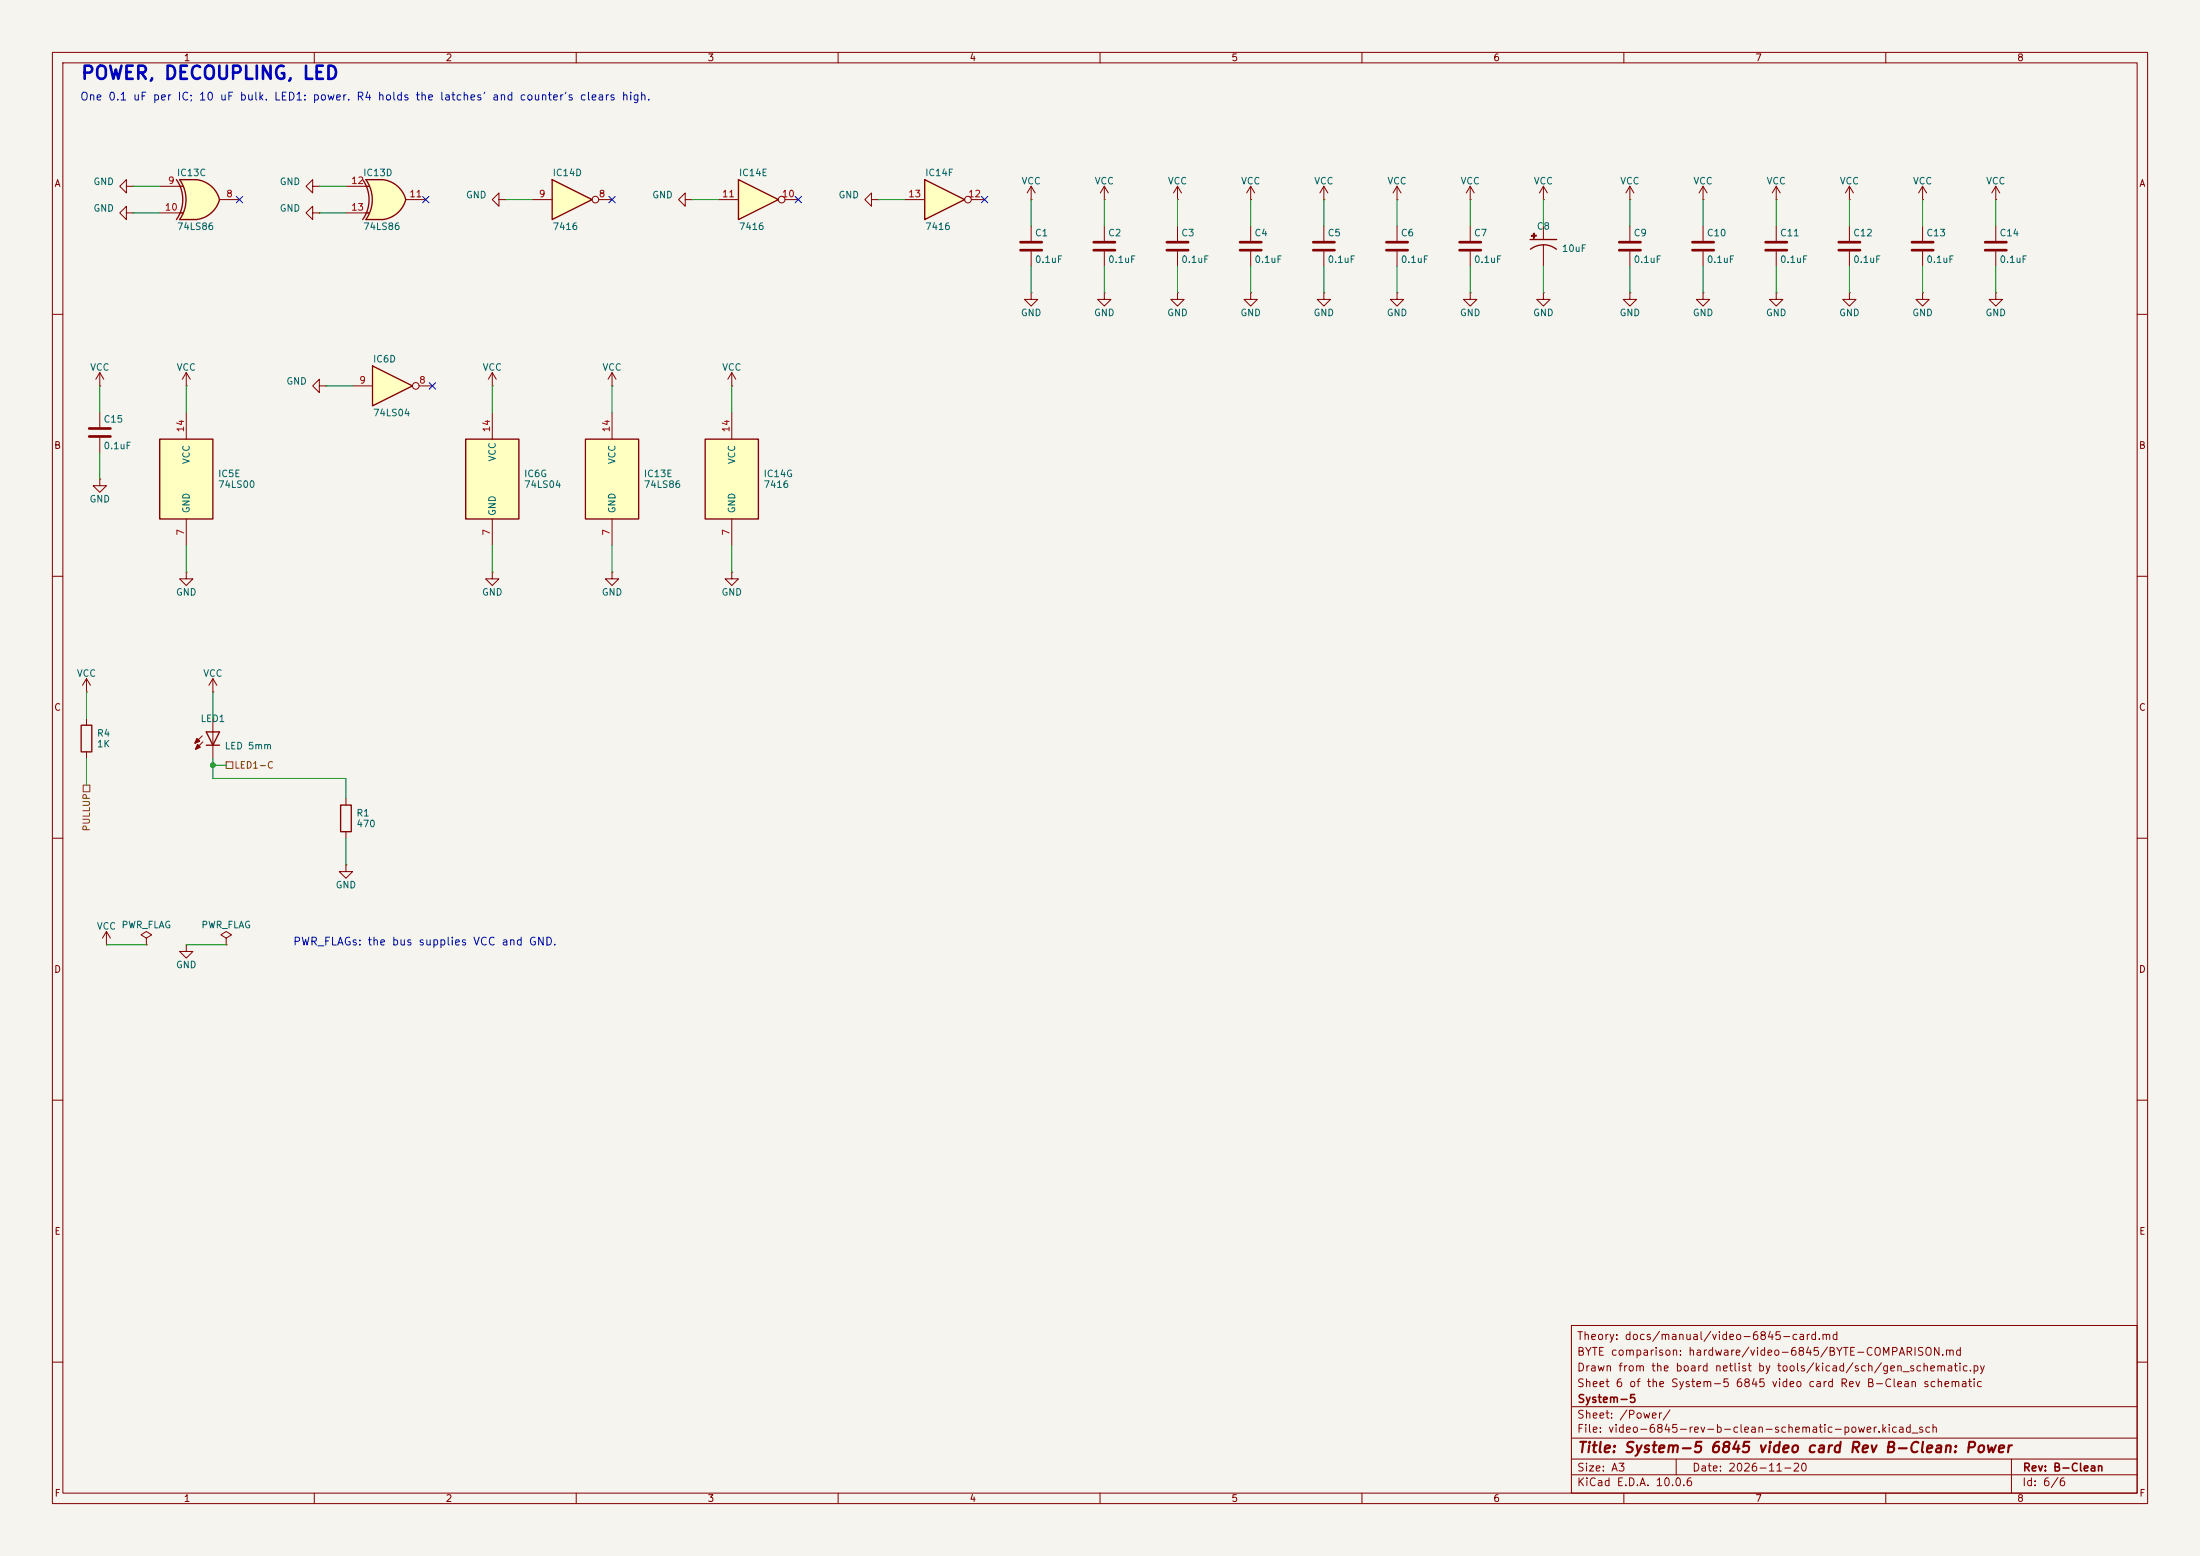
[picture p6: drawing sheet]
<svg xmlns="http://www.w3.org/2000/svg" width="420mm" height="297mm" viewBox="0 0 420 297" stroke-linecap="round" stroke-linejoin="round" font-family="sans-serif">
<path d="M0 0h420v297h-420z" fill="#f5f4ef" stroke="#f5f4ef" stroke-width=".19"/>
<g fill="none" stroke="#840000" stroke-width=".19">
<path d="M10 10h400v277h-400zM12 12h396v273h-396zM60 10v2M110 10v2M160 10v2M210 10v2M260 10v2M310 10v2M360 10v2M10 60h2M408 60h2M10 110h2"/>
<path d="M408 110h2M10 160h2M408 160h2M10 210h2M408 210h2M300 253h108v32h-108zM10 260h2M300 278.5h108M300 274.5h108M300 268.5h108M320 278.5v3M384 278.5v6.5"/>
<path d="M408 260h2M60 285v2M110 285v2M160 285v2M210 285v2M260 285v2M300 281.5h108M310 285v2M360 285v2"/>
</g>
<path d="M34.3 34.3h3.2M34.3 41.9h3.2" fill="none" stroke="#ffffc2" stroke-width=".19"/>
<g fill="#ffffc2" stroke="#ffffc2" stroke-width=".19">
<path d="M36.9 36.7l5 1.4a5.2 5.2 0 0 1-4.4 3.8z"/>
<path d="M37.5 34.3a5.1 5.1 0 0 1 4.4 3.8l-5 1.3z"/>
</g>
<path d="M34.3 34.3h3.2v7.6h-3.2a6.7 6.7 0 0 0 0-7.6z" fill="#ffffc2"/>
<path d="M33.7 34.3a6.6 6.6 0 0 1 0 7.6M37.5 34.3h-3.2a6.6 6.6 0 0 1 0 7.6h3.2M37.5 34.3a5.1 5.1 0 0 1 4.4 3.8 5.2 5.2 0 0 1-4.4 3.8" fill="none" stroke="#840000" stroke-width=".25"/>
<path d="M30.5 35.6h4.4M41.9 38.1h3.8M30.5 40.6h4.4" fill="none" stroke="#840000" stroke-width=".19"/>
<path d="M134.6 83.8h10.2v15.3h-10.2z" fill="#ffffc2"/>
<path d="M134.6 83.8h10.2v15.3h-10.2z" fill="none" stroke="#840000" stroke-width=".25"/>
<g fill="none" stroke="#840000" stroke-width=".19">
<path d="M59.7 35.6v-1.3l-1.3 1.3 1.3 1.2v-1.2h1.3M61 35.6h.1M166.4 38.1v-1.3l-1.3 1.3 1.3 1.3v-1.3h1.2M167.6 38.1h.1M381 38.1h.1M381 35.6l-.8 1.2M381 35.6l.8 1.2M381 35.6v2.5M238.8 43.2v2.8M238.8 48v2.8M139.7 78.7v5.1M139.7 99.1v5"/>
<path d="M139.7 109.2v1.3h1.3l-1.3 1.3-1.3-1.3h1.3M139.7 109.2h.1"/>
</g>
<path d="M236.7 46.2h4.1M236.7 47.8h4.1" fill="none" stroke="#840000" stroke-width=".51"/>
<path d="M176.5 34.3l7.6 3.8-7.6 3.8z" fill="#ffffc2"/>
<path d="M176.5 34.3l7.6 3.8-7.6 3.8z" fill="none" stroke="#840000" stroke-width=".25"/>
<g fill="none" stroke="#840000" stroke-width=".19">
<path d="M172.7 38.1h3.8M185.4 38.1h2.6M238.8 38.1h.1M238.8 35.6l-.8 1.2M238.8 35.6l.7 1.2M238.8 35.6v2.5M252.7 55.9v1.3h1.3l-1.3 1.2-1.2-1.2h1.2M252.7 55.9h.1M94 109.2v1.3h1.2l-1.2 1.3-1.3-1.3h1.3M94 109.2h.1"/>
<circle cx="184.8" cy="38.1" r=".63"/>
</g>
<path d="M111.8 83.8h10.1v15.3h-10.1z" fill="#ffffc2"/>
<path d="M111.8 83.8h10.1v15.3h-10.1z" fill="none" stroke="#840000" stroke-width=".25"/>
<g fill="none" stroke="#840000" stroke-width=".19">
<path d="M311.1 38.1h.1M311.1 35.6l-.7 1.2M311.1 35.6l.8 1.2M311.1 35.6v2.5M367 38.1h.1M367 35.6l-.7 1.2M367 35.6l.8 1.2M367 35.6v2.5M210.8 43.2v2.8M210.8 48v2.8M224.8 55.9v1.3h1.3l-1.3 1.2-1.3-1.2h1.3M224.8 55.9h.1"/>
<path d="M325.1 55.9v1.3h1.3l-1.3 1.2-1.3-1.2h1.3M325.1 55.9h.1M353.1 43.2v2.8M353.1 48v2.8M19 73.7h.1M19 71.1l-.7 1.3M19 71.1l.8 1.3M19 71.1v2.6M116.8 78.7v5.1M116.8 99.1v5M35.6 109.2v1.3h1.2l-1.2 1.3-1.3-1.3h1.3M35.6 109.2h.1"/>
<path d="M116.8 109.2v1.3h1.3l-1.3 1.3-1.2-1.3h1.2M116.8 109.2h.1M16.5 132.1h.1M16.5 129.5l-.8 1.3M16.5 129.5l.8 1.3M16.5 129.5v2.6"/>
</g>
<path d="M208.8 46.2h4.1M208.8 47.8h4.1M351 46.2h4.1M351 47.8h4.1" fill="none" stroke="#840000" stroke-width=".51"/>
<path d="M141 34.3l7.6 3.8-7.6 3.8z" fill="#ffffc2"/>
<path d="M141 34.3l7.6 3.8-7.6 3.8zM65 153.7h2.1v5.1h-2.1z" fill="none" stroke="#840000" stroke-width=".25"/>
<g fill="none" stroke="#840000" stroke-width=".19">
<path d="M137.2 38.1h3.8M149.9 38.1h2.5M266.7 38.1h.1M266.7 35.6l-.8 1.2M266.7 35.6l.8 1.2M266.7 35.6v2.5M294.6 38.1h.1M294.6 35.6l-.7 1.2M294.6 35.6l.8 1.2M294.6 35.6v2.5M339.1 38.1h.1M339.1 35.6l-.8 1.2"/>
<path d="M339.1 35.6l.8 1.2M339.1 35.6v2.5M210.8 55.9v1.3h1.3l-1.3 1.2-1.3-1.2h1.3M210.8 55.9h.1M325.1 43.2v2.8M325.1 48v2.8M353.1 55.9v1.3h1.2l-1.2 1.2-1.3-1.2h1.3M353.1 55.9h.1M35.6 73.7h.1M35.6 71.1l-.8 1.3M35.6 71.1l.7 1.3M35.6 71.1v2.6"/>
<path d="M61 73.7v-1.3l-1.3 1.3 1.3 1.2v-1.2h1.2M62.2 73.7h.1M40.6 132.1h.1M40.6 129.5l-.7 1.3M40.6 129.5l.8 1.3M40.6 129.5v2.6M66 152.4v1.3M66 158.8v1.2"/>
<circle cx="149.2" cy="38.1" r=".63"/>
</g>
<path d="M323.1 46.2h4.1M323.1 47.8h4.1" fill="none" stroke="#840000" stroke-width=".51"/>
<path d="M69.8 34.3h3.2M69.8 41.9h3.2" fill="none" stroke="#ffffc2" stroke-width=".19"/>
<g fill="#ffffc2" stroke="#ffffc2" stroke-width=".19">
<path d="M72.4 36.8l5.1 1.3a5.2 5.2 0 0 1-4.4 3.8z"/>
<path d="M73.1 34.3a5.1 5.1 0 0 1 4.4 3.8l-5 1.3z"/>
</g>
<path d="M69.8 34.3h3.2v7.6h-3.2a6.7 6.7 0 0 0 0-7.6z" fill="#ffffc2"/>
<path d="M69.2 34.3a6.6 6.6 0 0 1 0 7.6M73 34.3h-3.2a6.6 6.6 0 0 1 0 7.6h3.2M73.1 34.3a5.2 5.2 0 0 1 4.4 3.8 5.2 5.2 0 0 1-4.4 3.8" fill="none" stroke="#840000" stroke-width=".25"/>
<g fill="none" stroke="#840000" stroke-width=".19">
<path d="M66 35.6h4.5M77.5 38.1h3.8M66 40.6h4.5M196.8 43.2v2.8M196.8 48v2.8M224.8 43.2v2.8M224.8 48v2.8M280.7 55.9v1.3h1.2l-1.2 1.2-1.3-1.2h1.3M280.7 55.9h.1M94 73.7h.1M94 71.1l-.8 1.3M94 71.1l.7 1.3"/>
<path d="M94 71.1v2.6M35.6 180.3v1.3h1.2l-1.2 1.3-1.3-1.3h1.3M35.6 180.3h.1"/>
</g>
<path d="M194.8 46.2h4.1M194.8 47.8h4.1M222.8 46.2h4M222.8 47.8h4" fill="none" stroke="#840000" stroke-width=".51"/>
<path d="M88.9 83.8h10.2v15.3h-10.2z" fill="#ffffc2"/>
<path d="M88.9 83.8h10.2v15.3h-10.2zM15.5 138.4h2v5.1h-2zM39.4 139.7h2.5l-1.3 2.5zM39.4 142.2h2.5" fill="none" stroke="#840000" stroke-width=".25"/>
<g fill="none" stroke="#840000" stroke-width=".19">
<path d="M95.2 38.1v-1.3l-1.2 1.3 1.2 1.3v-1.3h1.3M96.5 38.1h.1M210.8 38.1h.1M210.8 35.6l-.7 1.2M210.8 35.6l.8 1.2M210.8 35.6v2.5M325.1 38.1h.1M325.1 35.6l-.7 1.2M325.1 35.6l.8 1.2M325.1 35.6v2.5M353.1 38.1h.1M353.1 35.6l-.8 1.2"/>
<path d="M353.1 35.6l.7 1.2M353.1 35.6v2.5M24.1 40.6v-1.2l-1.2 1.2 1.2 1.3v-1.3h1.3M25.4 40.6h.1M311.1 55.9v1.3h1.3l-1.3 1.2-1.2-1.2h1.2M311.1 55.9h.1M311.1 43.2v2.8M311.1 48v2.8M339.1 55.9v1.3h1.3l-1.3 1.2-1.3-1.2h1.3M339.1 55.9h.1M339.1 43.2v2.8M339.1 48v2.8"/>
<path d="M367 55.9v1.3h1.3l-1.3 1.2-1.2-1.2h1.2M367 55.9h.1M367 43.2v2.8M367 48v2.8M381 55.9v1.3h1.3l-1.3 1.2-1.3-1.2h1.3M381 55.9h.1M381 43.2v2.8M381 48v2.8M19 78.7v2.8M94 78.7v5.1M19 91.4v1.3h1.3l-1.3 1.3-1.2-1.3h1.2M19 91.4h.1"/>
<path d="M19 83.6v2.8M94 99.1v5M16.5 137.2v1.2M40.6 137.2v7.6M16.5 143.5v1.3M38.6 140.5l-1.4 1.4M38.7 141.6l-1.4 1.4M66 165.1v1.3h1.3l-1.3 1.2-1.2-1.2h1.2M66 165.1h.1"/>
</g>
<path d="M309.1 46.2h4.1M309.1 47.8h4.1M337.1 46.2h4M337.1 47.8h4M365 46.2h4.1M365 47.8h4.1M379 46.2h4M379 47.8h4M17 81.8h4.1M17 83.3h4.1" fill="none" stroke="#840000" stroke-width=".51"/>
<g fill="#840000" stroke="#840000" stroke-width=".25">
<path d="M37.6 141l.5 .5-.9 .4z"/>
<path d="M37.7 142.1l.5 .5-.9 .4z"/>
</g>
<path d="M30.5 83.8h10.1v15.3h-10.1z" fill="#ffffc2"/>
<path d="M30.5 83.8h10.1v15.3h-10.1z" fill="none" stroke="#840000" stroke-width=".25"/>
<path d="M196.8 38.1h.1M196.8 35.6l-.7 1.2M196.8 35.6l.8 1.2M196.8 35.6v2.5M196.8 55.9v1.3h1.3l-1.3 1.2-1.2-1.2h1.2M196.8 55.9h.1M35.6 78.7v5.1M139.7 73.7h.1M139.7 71.1l-.8 1.3M139.7 71.1l.8 1.3M139.7 71.1v2.6M35.6 99.1v5" fill="none" stroke="#840000" stroke-width=".19"/>
<path d="M71.1 69.9l7.6 3.8-7.6 3.8z" fill="#ffffc2"/>
<path d="M71.1 69.9l7.6 3.8-7.6 3.8z" fill="none" stroke="#840000" stroke-width=".25"/>
<g fill="none" stroke="#840000" stroke-width=".19">
<path d="M130.8 38.1v-1.3l-1.3 1.3 1.3 1.3v-1.3h1.3M132.1 38.1h.1M224.8 38.1h.1M224.8 35.6l-.8 1.2M224.8 35.6l.8 1.2M224.8 35.6v2.5M294.6 55.9v1.3h1.3l-1.3 1.2-1.2-1.2h1.2M294.6 55.9h.1M67.3 73.7h3.8M80 73.7h2.5M20.3 177.8l-.7 1.3M20.3 177.8l.8 1.3"/>
<path d="M20.3 177.8v2.5M20.3 180.3h.1"/>
<circle cx="79.4" cy="73.7" r=".63"/>
</g>
<g fill="#ffffc2">
<path d="M292.4 44.9h.9v.2h-.9z"/>
<path d="M292.8 44.5h.1v.9h-.1z"/>
</g>
<path d="M292.1 45.7h5.1M292.2 47.6a4.1 4.1 0 0 1 4.9 0M292.4 44.9h.9v.2h-.9zM292.8 44.5h.1v.9h-.1z" fill="none" stroke="#840000" stroke-width=".25"/>
<g fill="none" stroke="#840000" stroke-width=".19">
<path d="M24.1 35.6v-1.3l-1.2 1.3 1.2 1.2v-1.2h1.3M25.4 35.6h.1M252.7 38.1h.1M252.7 35.6v2.5M252.7 35.6l-.7 1.2M252.7 35.6l.8 1.2M280.7 38.1h.1M280.7 35.6l-.8 1.2M280.7 35.6l.7 1.2M280.7 35.6v2.5M238.8 55.9v1.3h1.2l-1.2 1.2-1.3-1.2h1.3M238.8 55.9h.1"/>
<path d="M252.7 43.2v2.8M252.7 48v2.8M266.7 55.9v1.3h1.3l-1.3 1.2-1.3-1.2h1.3M266.7 55.9h.1M266.7 43.2v2.8M266.7 48v2.8M294.6 43.2v2.5M294.6 46.7v4.1M116.8 73.7h.1M116.8 71.1l-.7 1.3M116.8 71.1l.8 1.3M116.8 71.1v2.6"/>
<path d="M43.2 179.1l1-.7-1-.6-1 .6 1 .7v1.2M43.2 180.3h.1"/>
</g>
<path d="M250.7 46.2h4.1M250.7 47.8h4.1M264.7 46.2h4M264.7 47.8h4" fill="none" stroke="#840000" stroke-width=".51"/>
<path d="M105.4 34.3l7.6 3.8-7.6 3.8z" fill="#ffffc2"/>
<path d="M105.4 34.3l7.6 3.8-7.6 3.8z" fill="none" stroke="#840000" stroke-width=".25"/>
<g fill="none" stroke="#840000" stroke-width=".19">
<path d="M101.6 38.1h3.8M114.3 38.1h2.5M59.7 40.6v-1.2l-1.3 1.2 1.3 1.3v-1.3h1.3M61 40.6h.1M280.7 43.2v2.8M280.7 48v2.8M27.9 179.1l1.1-.7-1.1-.6-1 .6 1 .7v1.2M27.9 180.3h.1"/>
<circle cx="113.7" cy="38.1" r=".63"/>
</g>
<path d="M278.6 46.2h4.1M278.6 47.8h4.1" fill="none" stroke="#840000" stroke-width=".51"/>
<path d="M15.9 149.9h1.2v1.2h-1.2zM43.2 145.4h1.2v1.3h-1.2z" fill="none" stroke="#725600" stroke-width=".19"/>
<g fill="none" stroke="#009600" stroke-width=".19">
<path d="M25.4 35.6h5.1M61 35.6h5M96.5 38.1h5.1M132.1 38.1h5.1M167.6 38.1h5.1M196.8 38.1v5.1M210.8 38.1v5.1M224.8 38.1v5.1M238.8 38.1v5.1M252.7 38.1v5.1M266.7 38.1v5.1M280.7 38.1v5.1"/>
<path d="M294.6 38.1v5.1M311.1 38.1v5.1M325.1 38.1v5.1M339.1 38.1v5.1M353.1 38.1v5.1M367 38.1v5.1M381 38.1v5.1M25.4 40.6h5.1M61 40.6h5M196.8 50.8v5.1M210.8 50.8v5.1M224.8 50.8v5.1"/>
<path d="M238.8 50.8v5.1M252.7 50.8v5.1M266.7 50.8v5.1M280.7 50.8v5.1M294.6 50.8v5.1M311.1 50.8v5.1M325.1 50.8v5.1M339.1 50.8v5.1M353.1 50.8v5.1M367 50.8v5.1M381 50.8v5.1M19 73.7v5"/>
<path d="M35.6 73.7v5M62.2 73.7h5.1M94 73.7v5M116.8 73.7v5M139.7 73.7v5M19 86.4v5M35.6 104.1v5.1M94 104.1v5.1M116.8 104.1v5.1M139.7 104.1v5.1M16.5 132.1v5.1M40.6 132.1v5.1"/>
<path d="M16.5 144.8v5.1M40.6 146.1h2.6M40.6 144.8v3.8h25.4v3.8M66 160v5.1M20.3 180.3h7.6M35.6 180.3h7.6"/>
</g>
<path d="M45.1 37.5l1.2 1.2M46.3 37.5l-1.2 1.2M80.7 37.5l1.2 1.2M81.9 37.5l-1.2 1.2M116.2 37.5l1.2 1.2M117.4 37.5l-1.2 1.2M151.8 37.5l1.2 1.2M153 37.5l-1.2 1.2M187.4 37.5l1.2 1.2M188.6 37.5l-1.2 1.2M81.9 73.1l1.3 1.2M83.2 73.1l-1.3 1.2" fill="none" stroke="#000084" stroke-width=".19"/>
<circle cx="40.6" cy="146.1" r=".46" fill="#009600" stroke="#009600" stroke-width=".19"/>
<text font-size="2.5" fill="#0000c2" x="15.3" y="15.8">POWER, DECOUPLING, LED</text>
<text font-size="2" fill="#840000" x="301" y="277.8">Title: System-5 6845 video card Rev B-Clean: Power</text>
<g font-size="1.5" fill="#0000c2">
<text x="15.2" y="19.5">One 0.1 uF per IC; 10 uF bulk. LED1: power. R4 holds the latches' and counter's clears high.</text>
<text x="55.8" y="180.8">PWR_FLAGs: the bus supplies VCC and GND.</text>
</g>
<g font-size="1.5" fill="#840000">
<text x="300.9" y="256.1">Theory: docs/manual/video-6845-card.md</text>
<text x="300.9" y="262.1">Drawn from the board netlist by tools/kicad/sch/gen_schematic.py</text>
<text x="300.9" y="259.1">BYTE comparison: hardware/video-6845/BYTE-COMPARISON.md</text>
<text x="300.9" y="265.1">Sheet 6 of the System-5 6845 video card Rev B-Clean schematic</text>
<text x="301" y="268.1">System-5</text>
<text x="300.9" y="273.8">File: video-6845-rev-b-clean-schematic-power.kicad_sch</text>
<text x="300.9" y="271.1">Sheet: /Power/</text>
<text x="300.9" y="281.2">Size: A3</text>
<text x="322.9" y="281.2">Date: 2026-11-20</text>
<text x="386" y="281.2">Rev: B-Clean</text>
<text x="300.9" y="284">KiCad E.D.A. 10.0.6</text>
<text x="385.9" y="284">Id: 6/6</text>
</g>
<g font-size="1.3" fill="#840000">
<text x="35" y="12">1</text>
<text x="85" y="12">2</text>
<text x="135" y="12">3</text>
<text x="185" y="12">4</text>
<text x="235" y="12">5</text>
<text x="285" y="12">6</text>
<text x="335" y="12">7</text>
<text x="385" y="12">8</text>
<text x="10.3" y="36">A</text>
<text x="408.3" y="36">A</text>
<text x="10.2" y="86">B</text>
<text x="408.2" y="86">B</text>
<text x="10.2" y="136">C</text>
<text x="408.2" y="136">C</text>
<text x="10.2" y="186">D</text>
<text x="408.2" y="186">D</text>
<text x="10.3" y="236">E</text>
<text x="408.3" y="236">E</text>
<text x="10.3" y="286">F</text>
<text x="35" y="287">1</text>
<text x="85" y="287">2</text>
<text x="135" y="287">3</text>
<text x="185" y="287">4</text>
<text x="235" y="287">5</text>
<text x="285" y="287">6</text>
<text x="335" y="287">7</text>
<text x="385" y="287">8</text>
<text x="408.3" y="286">F</text>
</g>
<g font-size="1.3" fill="#006464">
<text x="17.7" y="35.6">GND</text>
<text x="33.7" y="33.9">IC13C</text>
<text x="53.3" y="35.6">GND</text>
<text x="69.2" y="33.9">IC13D</text>
<text x="105.4" y="33.9">IC14D</text>
<text x="141" y="33.9">IC14E</text>
<text x="176.5" y="33.9">IC14F</text>
<text x="194.9" y="35.5">VCC</text>
<text x="208.9" y="35.5">VCC</text>
<text x="222.8" y="35.5">VCC</text>
<text x="236.8" y="35.5">VCC</text>
<text x="250.8" y="35.5">VCC</text>
<text x="264.8" y="35.5">VCC</text>
<text x="278.7" y="35.5">VCC</text>
<text x="292.7" y="35.5">VCC</text>
<text x="309.2" y="35.5">VCC</text>
<text x="323.2" y="35.5">VCC</text>
<text x="337.1" y="35.5">VCC</text>
<text x="351.1" y="35.5">VCC</text>
<text x="365.1" y="35.5">VCC</text>
<text x="379.1" y="35.5">VCC</text>
<text x="17.7" y="40.7">GND</text>
<text x="53.3" y="40.7">GND</text>
<text x="88.9" y="38.2">GND</text>
<text x="124.4" y="38.2">GND</text>
<text x="160" y="38.2">GND</text>
<text x="33.7" y="44.2">74LS86</text>
<text x="69.2" y="44.2">74LS86</text>
<text x="105.4" y="44.2">7416</text>
<text x="141" y="44.2">7416</text>
<text x="176.5" y="44.2">7416</text>
<text x="197.5" y="45.4">C1</text>
<text x="211.4" y="45.4">C2</text>
<text x="225.4" y="45.4">C3</text>
<text x="239.4" y="45.4">C4</text>
<text x="253.3" y="45.4">C5</text>
<text x="267.3" y="45.4">C6</text>
<text x="281.3" y="45.4">C7</text>
<text x="293.3" y="44.1">C8</text>
<text x="311.8" y="45.4">C9</text>
<text x="325.7" y="45.4">C10</text>
<text x="339.7" y="45.4">C11</text>
<text x="353.7" y="45.4">C12</text>
<text x="367.6" y="45.4">C13</text>
<text x="381.6" y="45.4">C14</text>
<text x="197.5" y="50.5">0.1uF</text>
<text x="211.4" y="50.5">0.1uF</text>
<text x="225.4" y="50.5">0.1uF</text>
<text x="239.4" y="50.5">0.1uF</text>
<text x="253.3" y="50.5">0.1uF</text>
<text x="267.3" y="50.5">0.1uF</text>
<text x="281.3" y="50.5">0.1uF</text>
<text x="298.1" y="48.4">10uF</text>
<text x="311.8" y="50.5">0.1uF</text>
<text x="325.7" y="50.5">0.1uF</text>
<text x="339.7" y="50.5">0.1uF</text>
<text x="353.7" y="50.5">0.1uF</text>
<text x="367.6" y="50.5">0.1uF</text>
<text x="381.6" y="50.5">0.1uF</text>
<text x="194.8" y="60.7">GND</text>
<text x="208.8" y="60.7">GND</text>
<text x="222.7" y="60.7">GND</text>
<text x="236.7" y="60.7">GND</text>
<text x="250.7" y="60.7">GND</text>
<text x="264.6" y="60.7">GND</text>
<text x="278.6" y="60.7">GND</text>
<text x="292.6" y="60.7">GND</text>
<text x="309.1" y="60.7">GND</text>
<text x="323.1" y="60.7">GND</text>
<text x="337" y="60.7">GND</text>
<text x="351" y="60.7">GND</text>
<text x="365" y="60.7">GND</text>
<text x="378.9" y="60.7">GND</text>
<text x="17.1" y="71.1">VCC</text>
<text x="33.6" y="71.1">VCC</text>
<text x="71.1" y="69.5">IC6D</text>
<text x="92" y="71.1">VCC</text>
<text x="114.9" y="71.1">VCC</text>
<text x="137.8" y="71.1">VCC</text>
<text x="54.6" y="73.7">GND</text>
<text x="19.7" y="81">C15</text>
<text x="71.1" y="79.8">74LS04</text>
<text x="19.7" y="86.1">0.1uF</text>
<text x="36.5" y="88.7" transform="rotate(-90 36.5 88.7)">VCC</text>
<text x="94.9" y="88.2" transform="rotate(-90 94.9 88.2)">VCC</text>
<text x="117.8" y="88.7" transform="rotate(-90 117.8 88.7)">VCC</text>
<text x="140.7" y="88.7" transform="rotate(-90 140.7 88.7)">VCC</text>
<text x="41.5" y="91.4">IC5E</text>
<text x="41.5" y="93.4">74LS00</text>
<text x="99.9" y="91.4">IC6G</text>
<text x="99.9" y="93.4">74LS04</text>
<text x="122.8" y="91.4">IC13E</text>
<text x="122.8" y="93.4">74LS86</text>
<text x="145.7" y="91.4">IC14G</text>
<text x="145.7" y="93.4">7416</text>
<text x="17" y="96.2">GND</text>
<text x="36.5" y="98.1" transform="rotate(-90 36.5 98.1)">GND</text>
<text x="94.9" y="98.6" transform="rotate(-90 94.9 98.6)">GND</text>
<text x="117.8" y="98.1" transform="rotate(-90 117.8 98.1)">GND</text>
<text x="140.7" y="98.1" transform="rotate(-90 140.7 98.1)">GND</text>
<text x="33.5" y="114">GND</text>
<text x="91.9" y="114">GND</text>
<text x="114.8" y="114">GND</text>
<text x="137.6" y="114">GND</text>
<text x="14.6" y="129.5">VCC</text>
<text x="38.7" y="129.5">VCC</text>
<text x="18.4" y="140.9">R4</text>
<text x="18.4" y="143">1K</text>
<text x="38.2" y="138.1">LED1</text>
<text x="42.8" y="143.3">LED 5mm</text>
<text x="67.9" y="156.1">R1</text>
<text x="67.9" y="158.2">470</text>
<text x="64" y="169.9">GND</text>
<text x="18.4" y="177.7">VCC PWR_FLAG</text>
<text x="38.3" y="177.5">PWR_FLAG</text>
<text x="33.5" y="185.1">GND</text>
</g>
<g font-size="1.3" fill="#a90000">
<text x="32" y="35.4">9</text>
<text x="66.9" y="35.4">12</text>
<text x="31.4" y="40.5">10</text>
<text x="43.1" y="38">8</text>
<text x="66.9" y="40.5">13</text>
<text x="78" y="38">11</text>
<text x="102.8" y="38">9</text>
<text x="114.2" y="38">8</text>
<text x="137.7" y="38">11</text>
<text x="149.2" y="38">10</text>
<text x="173.3" y="38">13</text>
<text x="184.7" y="38">12</text>
<text x="68.5" y="73.5">9</text>
<text x="79.9" y="73.5">8</text>
<text x="35.4" y="82.6" transform="rotate(-90 35.4 82.6)">14</text>
<text x="93.8" y="82.6" transform="rotate(-90 93.8 82.6)">14</text>
<text x="116.7" y="82.6" transform="rotate(-90 116.7 82.6)">14</text>
<text x="139.6" y="82.6" transform="rotate(-90 139.6 82.6)">14</text>
<text x="35.4" y="102.3" transform="rotate(-90 35.4 102.3)">7</text>
<text x="93.8" y="102.3" transform="rotate(-90 93.8 102.3)">7</text>
<text x="116.7" y="102.3" transform="rotate(-90 116.7 102.3)">7</text>
<text x="139.6" y="102.3" transform="rotate(-90 139.6 102.3)">7</text>
</g>
<g font-size="1.3" fill="#725600">
<text x="44.6" y="147">LED1-C</text>
<text x="17.5" y="158.8" transform="rotate(-90 17.5 158.8)">PULLUP</text>
</g>
</svg>
